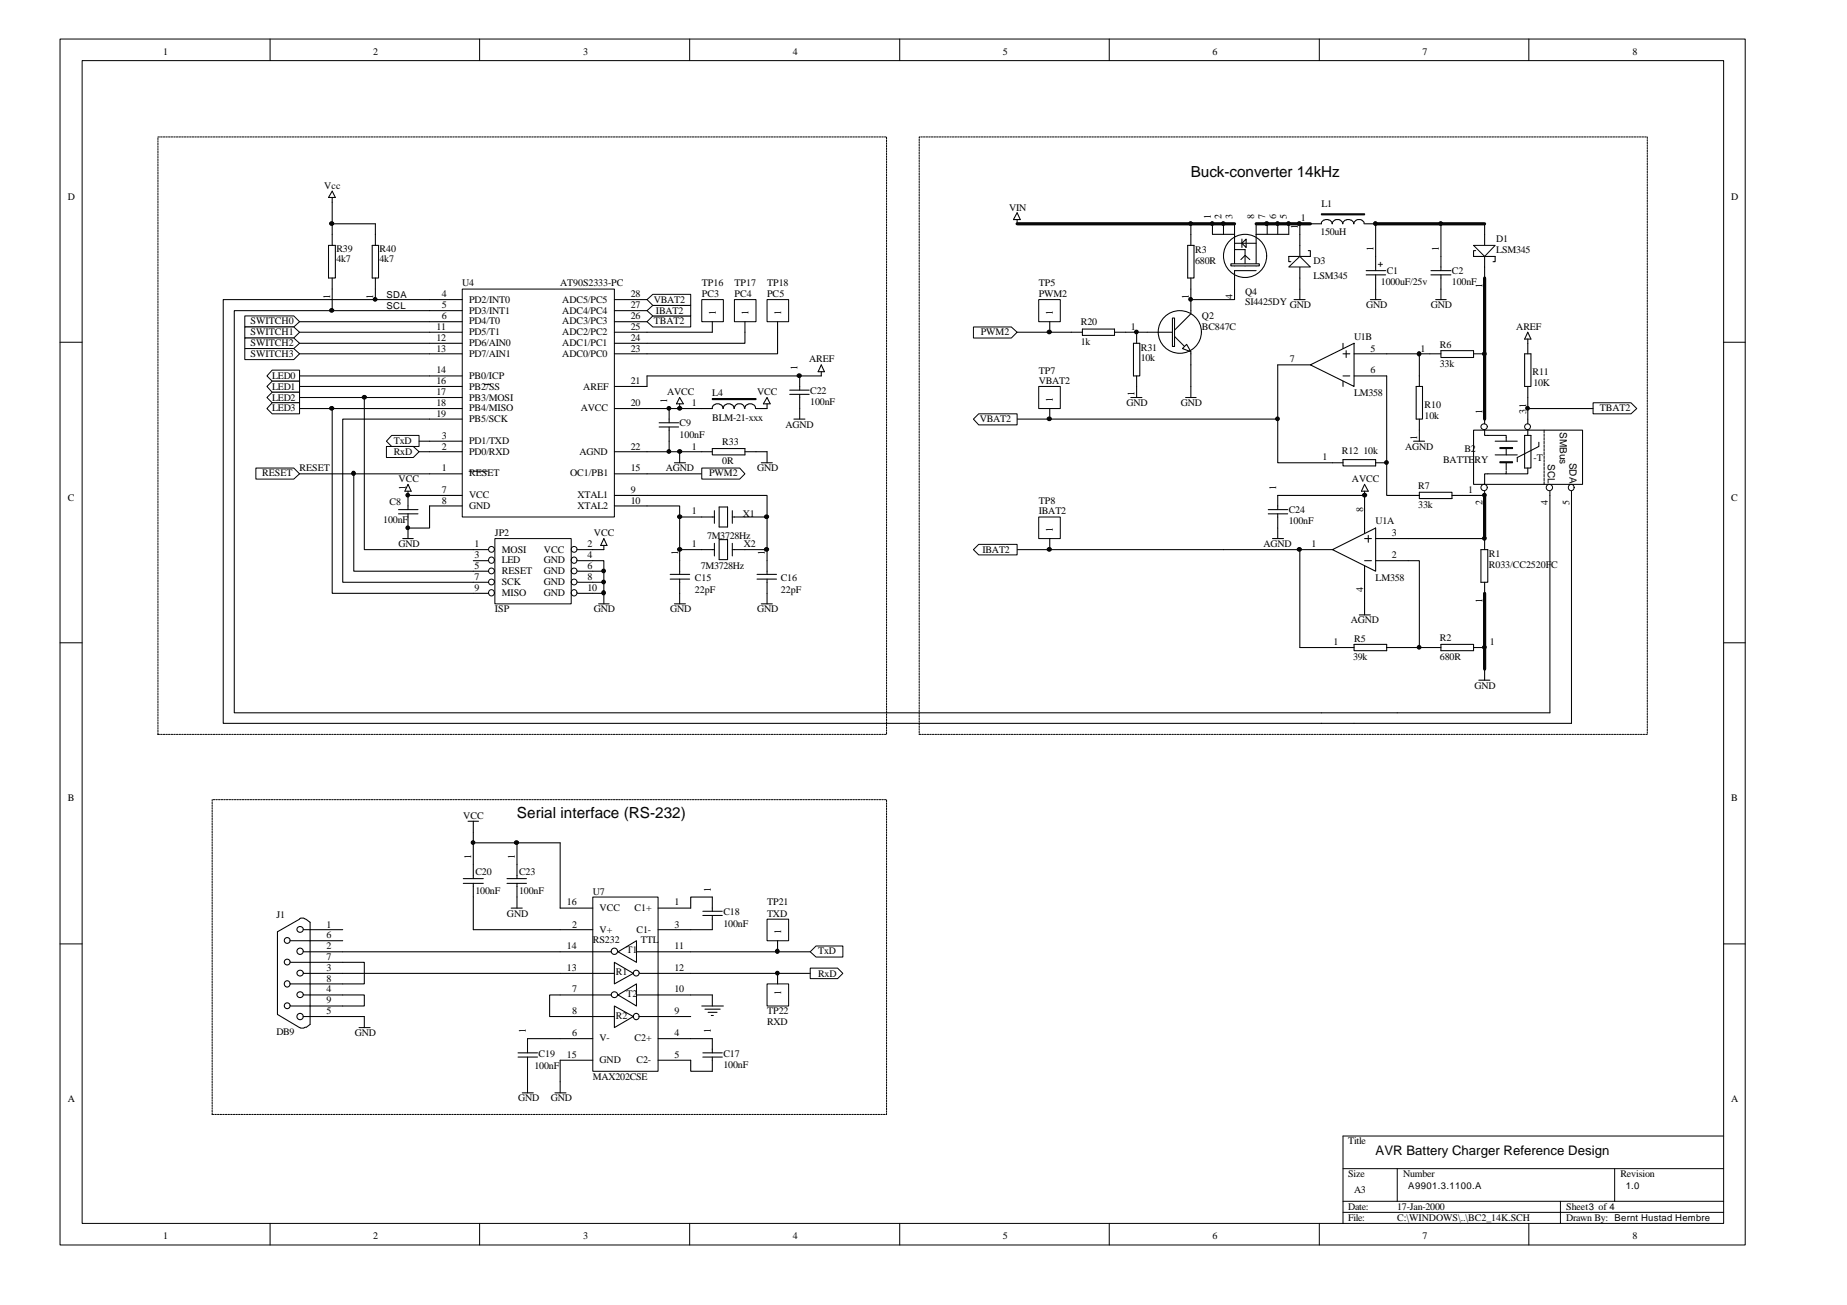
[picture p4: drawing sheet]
<svg xmlns="http://www.w3.org/2000/svg" width="297mm" height="210mm" viewBox="0 0 297 210" stroke-linecap="round" stroke-linejoin="round" font-family="sans-serif">
<g fill="none" stroke="#000" stroke-width=".16">
<path d="M9.7 6.3h271v194h-271zM13.2 9.8h264v187h-264zM43.4 6.3v3.5M77.1 6.3v3.5M110.9 6.3v3.5M144.7 6.3v3.5M178.4 6.3v3.5M212.2 6.3v3.5M245.9 6.3v3.5M9.7 55h3.5M277.2 55h3.5M9.7 103.4h3.5"/>
<path d="M277.2 103.4h3.5M9.7 151.8h3.5M277.2 151.8h3.5M43.4 196.8v3.5M77.1 196.8v3.5M110.9 196.8v3.5M144.7 196.8v3.5M178.4 196.8v3.5M212.2 196.8v3.5M216 188h61.2M216 193.2h61.2M216 195h61.2"/>
<path d="M224.7 188v5.2M245.9 196.8v3.5M251 193.2v3.6M259.7 188v5.2M277.2 182.7h-61.2v14.1"/>
</g>
<path d="M74.3 46.5h24.5v36.7h-24.5z" fill="#fff" stroke="#000" stroke-width=".16"/>
<g fill="none" stroke="#000" stroke-width=".17">
<path d="M69.1 48.2h5.2M69.1 50h5.2M69.1 56.9h5.2M69.1 53.4h5.2M69.1 55.2h5.2M69.1 51.7h5.2M98.8 48.2h5.3M98.8 50h5.3M98.8 56.9h5.3M98.8 53.4h5.3M98.8 55.2h5.3M98.8 51.7h5.3"/>
<path d="M69.1 76.2h5.2M69.1 60.5h5.2M69.1 72.7h5.2M69.1 71h5.2M69.1 62.2h5.2M69.1 65.7h5.2M69.1 67.4h5.2M69.1 63.9h5.2M69.1 79.7h5.2M75.4 75.8h.5M76.1 75.8h1.6M77.9 75.8h.5"/>
<path d="M77.9 61.8h1M98.8 76.2h5.3M98.8 72.7h5.3M98.8 62.2h5.3M98.8 65.7h5.3M98.8 79.7h5.3M69.1 81.4h5.2M98.8 81.4h5.3"/>
</g>
<path d="M79.6 86.6h12.3v10.5h-12.3z" fill="#fff" stroke="#000" stroke-width=".16"/>
<g fill="none" stroke="#000" stroke-width=".16">
<path d="M79.5 88.3a.47 .47 0 0 0-.7-.4 .47 .47 0 0 0 0 .8 .47 .47 0 0 0 .7-.3M79.5 91.8a.47 .47 0 0 0-.7-.4 .47 .47 0 0 0 0 .8 .47 .47 0 0 0 .7-.4M79.5 93.6a.47 .47 0 0 0-.7-.4 .47 .47 0 0 0 0 .8 .47 .47 0 0 0 .7-.4M92.8 88.3a.47 .47 0 0 0-.7-.4 .47 .47 0 0 0 0 .8 .47 .47 0 0 0 .7-.3M92.8 91.8a.47 .47 0 0 0-.7-.4 .47 .47 0 0 0 0 .8 .47 .47 0 0 0 .7-.4M92.8 93.6a.47 .47 0 0 0-.7-.4 .47 .47 0 0 0 0 .8 .47 .47 0 0 0 .7-.4"/>
<circle cx="79" cy="95.3" r=".49"/>
<circle cx="79" cy="90.1" r=".49"/>
<circle cx="92.3" cy="90.1" r=".49"/>
<circle cx="92.3" cy="95.3" r=".49"/>
</g>
<g fill="none" stroke="#000" stroke-width=".17">
<path d="M48.2 56.9h20.9M48.2 55.2h20.9M48.2 53.4h20.9M48.2 51.7h20.9M48.2 76.2h8.7M48.2 60.5h20.9M48.2 62.2h20.9M48.2 63.9h10.4M48.2 65.7h5.2M65.6 77.9l.5 1.1h-1zM65.6 79v3M65.6 79.7h3.5"/>
<path d="M69.1 63.9h-10.5v24.5h20M69.1 76.2h-12.2v15.7h21.7M69.1 67.4h-14v26.3h23.5M69.1 65.7h-15.7v29.7h25.2M104.1 79.7h19.3v3.5M104.1 76.2h8.8M104.1 65.7h10.5M106 68.7h3.1M106 68h3.1M107.6 68.7v4h7M107.6 65.7v2.3M108.5 74.4h1.7"/>
<path d="M109.3 65v.7M109.3 72.7v1.7M109.3 63.9l.6 1.1h-1.1zM114.6 72.2h5.2v1h-5.2zM119.8 72.7h1.8M122.4 74.4h1.8M123.4 65v.7h-1.8M123.4 72.7v1.7M123.4 63.9l.5 1.1h-1.1zM127 63.4h3.1M127 62.8h3.1M127.7 67.4h1.8"/>
<path d="M128.6 60.5v2.3M128.6 63.4v4M64.1 82.6h3.1M64.1 82h3.1M64.8 86.6h1.7M65.6 82.6v4M69.1 81.4v3.5h-3.5M76.1 90.2h2.5M92.9 90.2h4.2v5.2M92.9 91.9h4.2M92.9 93.7h4.2M92.9 95.4h4.2"/>
<path d="M96.3 97.1h1.7M97.1 87.7v.7h-4.2M97.1 86.6l.5 1.1h-1zM97.1 95.4v1.7M104.1 81.4h5.2v1.8M107.8 93.1h3.1M107.8 92.4h3.1M108.5 97.1h1.7M109.3 88.4h5.6M109.3 83.2v9.2M109.3 93.1v4M109.3 83.2h5.6"/>
<path d="M114.9 82.1v2.1M114.9 87.4v2M115.7 81.5h1.3v3.3h-1.3zM115.7 86.8h1.3v3.2h-1.3zM117.8 88.4h5.6M117.8 83.2h5.6M117.8 82.1v2.1M117.8 87.4v2M121.8 93.1h3.1M121.8 92.4h3.1M122.4 97.1h1.8M123.4 83.2v9.2"/>
<path d="M123.4 93.1v4"/>
</g>
<path d="M114.6 64.1h7v.2h-7z" fill="#fff" stroke="#000" stroke-width=".17"/>
<path d="M132.1 59.8v.7h-28M132.1 58.7l.5 1.1h-1zM114.6 65.7a.75 .75 0 0 1 .5-.7h.6a.75 .75 0 0 1 .5 .7M116.3 65.7a.75 .75 0 0 1 .6-.7h.5a.75 .75 0 0 1 .6 .7M118.1 65.7l.1-.4a1.08 1.08 0 0 1 1-.3l.4 .3 .1 .4M119.8 65.7a.75 .75 0 0 1 .6-.7h.5a.75 .75 0 0 1 .6 .7" fill="none" stroke="#000" stroke-width=".17"/>
<g fill="#fff" stroke="#000" stroke-width=".16">
<path d="M63 70h4.4v1.8h-4.4l-.9-.8z" fill-rule="evenodd"/>
<path d="M62.1 71.8h4.4l.9 .9-.9 .9h-4.4z" fill-rule="evenodd"/>
</g>
<path d="M67.4 71h1.7M67.4 72.7h1.7M104.1 72.7h3.5M104.1 60.5v1.7M121.6 72.7h1.8" fill="none" stroke="#000" stroke-width=".17"/>
<g fill="#fff" stroke="#000" stroke-width=".16">
<path d="M104.1 51.7l.9-.9h6.1v1.8h-6.1z" fill-rule="evenodd"/>
<path d="M104.1 50l.9-.9h6.1v1.7h-6.1z" fill-rule="evenodd"/>
<path d="M104.1 48.2l.9-.9h6.1v1.8h-6.1z" fill-rule="evenodd"/>
<path d="M112.9 75.3h6.1l.8 .9-.8 .9h-6.1z" fill-rule="evenodd"/>
</g>
<g fill="none" stroke="#000" stroke-width=".17">
<path d="M75.3 132.1h1.7M76.1 132.1v1.8M46.7 151.2a.47 .47 0 0 0-.8-.4 .47 .47 0 0 0 0 .9 .47 .47 0 0 0 .8-.4M46.7 154.7a.47 .47 0 0 0-.8-.4 .47 .47 0 0 0 0 .8 .47 .47 0 0 0 .8-.4M46.7 154.8h11.9v3.5h-11.9M46.7 151.3h8.4M48.2 147.8l.7-.1 .2 .1M48.2 147.8l-3.6 2.1v13.3l3.7 2.2h.6l.2-.2M48.8 149.5a.48 .48 0 0 0-.5-.5 .48 .48 0 0 0-.5 .5 .48 .48 0 0 0 .5 .5l.2-.1 .3-.4M48.8 156.5a.48 .48 0 0 0-.5-.5 .48 .48 0 0 0-.5 .5 .48 .48 0 0 0 .5 .5l.2-.1 .3-.4M48.8 159.9a.48 .48 0 0 0-.5-.4 .48 .48 0 0 0-.5 .5 .48 .48 0 0 0 .5 .5l.2-.1 .3-.4M48.9 149.5h6.2"/>
<path d="M48.9 153.1h6.2M48.9 156.6h6.2M49.2 147.8l.7 .6v16.4l-.7 .5M46.7 161.7a.47 .47 0 0 0-.8-.4 .47 .47 0 0 0 0 .8 .47 .47 0 0 0 .8-.3M48.9 160h9.7v1.8h-11.9M48.9 163.5h9.7v1.8M57.7 165.3h1.8M84 175.8h1.8M84.8 174v1.8"/>
<circle cx="46.2" cy="158.3" r=".49"/>
<circle cx="48.3" cy="153" r=".51"/>
<circle cx="48.3" cy="163.5" r=".51"/>
</g>
<path d="M95.3 144.3h10.5v28h-10.5z" fill="#fff" stroke="#000" stroke-width=".16"/>
<g fill="none" stroke="#000" stroke-width=".17">
<path d="M76.1 133.9v1.7M83.1 135.6h-7v5.7M55.1 153.1h43.2M55.1 156.6h43.7M74.5 142.1h3.2M74.5 141.3h3.2M76.1 142.1v7.4h19.2M81.5 142.1h3.2M81.5 141.3h3.2M82.2 146.1h1.8M83.1 141.3v-5.7h7v10.5h5.2M83.1 142.1v4"/>
<path d="M98.8 154.8l3.1 1.8-3.1 1.7zM99.3 159.9a.48 .48 0 0 0-.5-.4 .48 .48 0 0 0-.4 .5 .48 .48 0 0 0 .4 .5l.3-.1 .2-.4M99.4 153.1l3-1.8v3.5zM102.4 153.1h8.7M102.8 156.5a.47 .47 0 0 0-.7-.4 .47 .47 0 0 0 0 .8 .47 .47 0 0 0 .7-.4M102.9 156.6h8.2M105.8 146.1h5.3v-1.8h3.5v2.3M113 147.2h3.2M113 146.6h3.2M114.6 147.2v2.3h-8.8M83.3 170h3.1M83.3 169.3h3.1"/>
<path d="M84.8 170v4M89.2 175.8h1.8M95.3 167.1h-10.5v2.2M95.3 170.5h-5.2v5.3M98.3 160h-9.9v3.5h10.4M98.8 161.8l3.1 1.7-3.1 1.8zM99.4 160l3-1.7v3.5zM102.4 160h12.2v1.8M102.9 163.5h8.2M105.8 167.1h8.8v2.2M112.9 161.8h3.4M113 170h3.2"/>
<path d="M113 169.3h3.2M113.4 162.3h2.4M113.9 162.8h1.4M114.4 163.3h.3M114.6 170v2.3h-3.5v-1.8h-5.3"/>
<circle cx="98.8" cy="153" r=".51"/>
<circle cx="102.3" cy="163.5" r=".49"/>
</g>
<g fill="#fff" stroke="#000" stroke-width=".16">
<path d="M130.3 153.1l.9-.9h4.4v1.7h-4.4z" fill-rule="evenodd"/>
<path d="M130.3 155.7h4.4l.9 .9-.9 .8h-4.4z" fill-rule="evenodd"/>
</g>
<path d="M34.1 128.6h108.5v50.7h-108.5z" fill="none" stroke="#000" stroke-width=".16" stroke-dasharray=".3 .2"/>
<g fill="none" stroke="#000" stroke-width=".17">
<path d="M238.8 67.4v.8M238.8 79v.7M240.5 73.2h3.5M240.5 71h3.5M196.8 88.4h12.4M209 88.4v15.8h8.8M226.5 90.2h1.8v14M226.5 86.6h12.3v1.8M238.2 88.4h1.1v5.3h-1.1zM238.8 93.7v1.7M217.8 103.6h5.2v1.1h-5.2zM223 104.2h8.7"/>
<path d="M231.7 103.6h5.3v1.1h-5.3zM237 104.2h1.8M237.8 109.4h1.8M238.8 107.6v1.8"/>
</g>
<path d="M238.8 95.4v12.2" fill="none" stroke="#000" stroke-width=".51"/>
<g fill="none" stroke="#000" stroke-width=".16">
<path d="M239.2 68.6a.48 .48 0 0 0-.5-.5 .48 .48 0 0 0-.5 .5 .48 .48 0 0 0 .5 .5l.2-.1 .3-.4"/>
<circle cx="238.7" cy="78.4" r=".51"/>
</g>
<g fill="#fff" stroke="#000" stroke-width=".17">
<path d="M241.2 72h2v.2h-2z"/>
<path d="M241.2 74.3h2v.1h-2z"/>
</g>
<g fill="none" stroke="#000" stroke-width=".17">
<path d="M238.8 36v3.5M223 56.9h8.7M228.3 56.9v5.3M231.7 56.4h5.3v1.1h-5.3zM237 56.9h1.8M237.3 40.3h-.3v.9h3.5v.9h-.4M238.8 41.2v3.5M245.2 56.9h1v5.3h-1zM245.7 55.2v1.7M214.3 74.4h1.7M216 73.9h5.2v1h-5.2zM221.2 74.4h1.8"/>
<path d="M223 60.5v19.2h5.3M227.3 71h1.8M227.8 62.2h1v5.2h-1zM228.3 79.2h5.2v1h-5.2zM228.3 67.4v3.6M233.5 79.7h1.7M237 69.2h17.5v8.7h-17.5zM238.8 69.2v.8h3.4v1M242.2 75.8v.4h-3.4v1.7M242.2 72v1.2M242.2 74.4v1.2M245.2 70h1v5.3h-1z"/>
<path d="M245.7 75.3v.9h-3.5M245.7 62.2v1.7M245.7 67.4v.8M245.7 69.2v.8M247.5 71.1v.7l-3.5 1.8v.7M249.3 79v.7M252.7 79v.7"/>
</g>
<g fill="none" stroke="#000" stroke-width=".16">
<path d="M246.1 68.6a.47 .47 0 0 0-.7-.4 .47 .47 0 0 0 0 .8 .47 .47 0 0 0 .7-.4"/>
<circle cx="249.2" cy="78.4" r=".51"/>
<circle cx="252.7" cy="78.4" r=".49"/>
</g>
<path d="M248.3 77.9v-8.7" fill="none" stroke="#000" stroke-width=".16" stroke-dasharray=".4 .2"/>
<path d="M237 39.5h3.5l-1.7 1.7z" fill-rule="evenodd" fill="#fff" stroke="#000" stroke-width=".16"/>
<path d="M238.8 44.7v22.7M238.8 79.7v6.9" fill="none" stroke="#000" stroke-width=".51"/>
<path d="M191 39.5h1v5.2h-1zM191.5 37.7v1.8M210.7 36h1.8M219.5 36h1.7M191.5 44.7v1.8M205.5 58.7v15.7h8.8M208.1 48.2h1.8M209 46.5v1.7" fill="none" stroke="#000" stroke-width=".17"/>
<path d="M212.5 34.4h7v.2h-7z" fill="#fff" stroke="#000" stroke-width=".17"/>
<g fill="none" stroke="#000" stroke-width=".17">
<path d="M209 37.7v3.5M212.5 36v-.3a1.01 1.01 0 0 1 1.7 0v.3M214.3 36v-.3a.99 .99 0 0 1 1.2-.3l.4 .3v.3M216 36v-.3a1.01 1.01 0 0 1 1.7 0v.3M217.8 36v-.3a.99 .99 0 0 1 1.1-.3l.5 .3v.3M231.7 36v7.5M209 42.9v3.6M210.4 40.3h.3v.9h-3.4v.9h.3M219.7 44.2h3.1M219.7 43.5h3.1M220.4 48.2h1.7M221.2 41.2v2.3"/>
<path d="M221.2 44.2v4M230.1 44.2h3.2M230.1 43.5h3.2M230.9 48.2h1.7M231.7 44.2v4"/>
</g>
<path d="M207.3 42.9l1.7-1.7 1.7 1.7z" fill-rule="evenodd" fill="#fff" stroke="#000" stroke-width=".16"/>
<path d="M163.6 36h34.9M221.2 36h17.6" fill="none" stroke="#000" stroke-width=".51"/>
<g fill="none" stroke="#000" stroke-width=".17">
<path d="M191.5 36v1.7M209 36v1.7M221.2 36v5.2M163.6 53.4h10.5M174.1 52.9h5.1v1h-5.1zM179.2 53.4h9.7M188.9 54.1l1.6 1.6M191.5 46.5v1.7h7v-1.7M191.5 48.2v2.3l-2.6 2.6M191.5 56.6v7.3M163.6 67.4h41.9M190.7 63.9h1.7"/>
<path d="M219.5 79v.7M219.5 77.9l.5 1.1h-1.1zM235.2 79.7h3.6M245.7 63.9v3.5M163.6 88.4h33.2M218.6 98.9h1.8M219.5 97.1v1.8"/>
</g>
<path d="M188.6 51.2h.3v4.5h-.3z" fill="#fff" stroke="#000" stroke-width=".17"/>
<path d="M190.2 56.1l.6-.7 .7 1.2z" fill-rule="evenodd" fill="#fff" stroke="#000" stroke-width=".17"/>
<path d="M193.2 53.4a3.5 3.5 0 0 0-5-3.1 3.5 3.5 0 0 0-.6 5.8 3.5 3.5 0 0 0 5.5-2l.1-.7" fill="none" stroke="#000" stroke-width=".17"/>
<path d="M167 48.2h3.5v3.5h-3.5z" fill="#fff" stroke="#000" stroke-width=".16"/>
<path d="M168.8 51.7v1.7" fill="none" stroke="#000" stroke-width=".17"/>
<path d="M167 62.2h3.5v3.5h-3.5z" fill="#fff" stroke="#000" stroke-width=".16"/>
<path d="M168.8 65.7v1.7" fill="none" stroke="#000" stroke-width=".17"/>
<path d="M167 83.2h3.5v3.4h-3.5z" fill="#fff" stroke="#000" stroke-width=".16"/>
<g fill="none" stroke="#000" stroke-width=".17">
<path d="M195 36v1.7M198.5 37.7v5.1M202 37.7v5.1M207.3 36v1.7M182.3 55.2h1v5.3h-1zM182.8 53.4v1.8M200.2 40.1v2.7M202 43.5h-3.5v3M205.5 58.7h5.2M210.7 58.7l7.1-3.5v7zM216 56.9h1.1M216 55.2v.9"/>
<path d="M216.5 56.4v1.1M217.8 56.9h5.2M181.9 63.9h1.7M182.8 60.5v3.4M216 60.5h1.1M216 61.3v.9M217.8 60.5h5.2M168.8 86.6v1.8M204 82.6h3.1M204 82h3.1M204.6 86.6h1.8M205.5 82v-2.3h14v6.1"/>
<path d="M205.5 82.6v4M209 88.4h5.3M214.3 88.4l6.9-3.5v7zM219.5 86.6h1.1M219.5 90.2h1.1M219.5 91v6.1M220 86.1v1.1M221.2 86.6h5.3M221.2 90.2h5.3"/>
</g>
<path d="M198 42.4h4.5v.4h-4.5z" fill="#fff" stroke="#000" stroke-width=".17"/>
<g fill="none" stroke="#000" stroke-width=".17">
<path d="M163.6 34.2l.5 1.1h-1.1zM163.6 35.3v.7M196.8 36v1.7M198.5 39.1h3.5M198.5 36v1.7h-3.5M199.7 39.1l.7-.6v1.3zM199.7 38.5v1.3M202 36v1.7h5.3M203.8 36v1.7M205.5 36v1.7M198.5 40.1h1.7M199.6 41.8l.6-.7 .8 .7"/>
<path d="M245.7 53.4l.5 1.1h-1zM245.7 54.5v.7"/>
<circle cx="200.2" cy="41.2" r="3.5"/>
</g>
<path d="M256.2 64.8h6.1l.9 .9-.9 .9h-6.1z" fill-rule="evenodd" fill="#fff" stroke="#000" stroke-width=".16"/>
<path d="M245.7 65.7h10.5" fill="none" stroke="#000" stroke-width=".17"/>
<g fill="#fff" stroke="#000" stroke-width=".16">
<path d="M156.5 67.4l.9-.8h6.2v1.7h-6.2z" fill-rule="evenodd"/>
<path d="M157.4 87.6h6.2v1.7h-6.2l-.9-.9z" fill-rule="evenodd"/>
<path d="M156.5 52.6h6.1l1 .8-1 1h-6.1z" fill-rule="evenodd"/>
</g>
<path d="M202 36h8.7" fill="none" stroke="#000" stroke-width=".51"/>
<path d="M25.4 22h117.2v96.1h-117.2zM147.8 22h117.1v96.1h-117.1z" fill="none" stroke="#000" stroke-width=".16" stroke-dasharray=".3 .2"/>
<g fill="#000" stroke="#000" stroke-width=".16">
<circle cx="191.5" cy="36" r=".3"/>
<circle cx="194.9" cy="36" r=".3"/>
<circle cx="196.7" cy="36" r=".3"/>
<circle cx="203.7" cy="36" r=".32"/>
<circle cx="205.4" cy="36" r=".3"/>
<circle cx="207.2" cy="36" r=".3"/>
<circle cx="209" cy="36" r=".32"/>
<circle cx="221.2" cy="36" r=".3"/>
<circle cx="231.7" cy="36" r=".3"/>
<circle cx="182.8" cy="53.4" r=".3"/>
<circle cx="191.5" cy="48.1" r=".3"/>
<circle cx="228.2" cy="56.9" r=".32"/>
<circle cx="238.7" cy="56.9" r=".32"/>
<circle cx="53.4" cy="65.7" r=".32"/>
<circle cx="56.8" cy="76.1" r=".32"/>
<circle cx="58.6" cy="63.9" r=".32"/>
<circle cx="65.6" cy="79.6" r=".3"/>
<circle cx="107.6" cy="65.7" r=".3"/>
<circle cx="107.6" cy="72.6" r=".3"/>
<circle cx="109.3" cy="65.7" r=".32"/>
<circle cx="109.3" cy="72.6" r=".32"/>
<circle cx="128.5" cy="60.4" r=".32"/>
<circle cx="205.4" cy="67.4" r=".3"/>
<circle cx="245.7" cy="65.7" r=".3"/>
<circle cx="65.6" cy="84.9" r=".3"/>
<circle cx="97" cy="95.3" r=".32"/>
<circle cx="97.1" cy="93.6" r=".3"/>
<circle cx="97.1" cy="91.8" r=".3"/>
<circle cx="109.3" cy="83.1" r=".32"/>
<circle cx="109.3" cy="88.4" r=".32"/>
<circle cx="123.3" cy="83.1" r=".32"/>
<circle cx="123.3" cy="88.4" r=".32"/>
<circle cx="228.2" cy="104.1" r=".3"/>
<circle cx="238.7" cy="104.1" r=".3"/>
</g>
<g fill="#fff" stroke="#000" stroke-width=".16">
<path d="M39.4 50.8h7.8l1 .9-1 .9h-7.8z" fill-rule="evenodd"/>
<path d="M39.4 52.6h7.8l1 .8-1 1h-7.8z" fill-rule="evenodd"/>
<path d="M39.4 54.4h7.8l1 .8-1 .9h-7.8z" fill-rule="evenodd"/>
<path d="M39.4 56.1h7.8l1 .8-1 .9h-7.8z" fill-rule="evenodd"/>
<path d="M43.8 59.5h4.4v1.8h-4.4l-.9-.8z" fill-rule="evenodd"/>
<path d="M43.8 61.3h4.4v1.8h-4.4l-.9-.9z" fill-rule="evenodd"/>
<path d="M42.9 63.9l.9-.8h4.4v1.7h-4.4z" fill-rule="evenodd"/>
<path d="M43.8 64.8h4.4v1.8h-4.4l-.9-.9z" fill-rule="evenodd"/>
<path d="M41.1 75.3h6.1l1 .9-1 .9h-6.1z" fill-rule="evenodd"/>
</g>
<g fill="#000" stroke="#000" stroke-width=".16">
<circle cx="53.4" cy="36" r=".32"/>
<circle cx="53.4" cy="49.9" r=".32"/>
<circle cx="60.3" cy="48.1" r=".3"/>
<circle cx="168.8" cy="53.4" r=".32"/>
<circle cx="168.8" cy="67.4" r=".32"/>
<circle cx="219.5" cy="79.6" r=".32"/>
<circle cx="223" cy="74.4" r=".3"/>
<circle cx="238.7" cy="79.6" r=".3"/>
<circle cx="168.8" cy="88.4" r=".32"/>
<circle cx="209" cy="88.4" r=".32"/>
<circle cx="238.7" cy="86.6" r=".3"/>
<circle cx="76.1" cy="135.5" r=".3"/>
<circle cx="83.1" cy="135.5" r=".32"/>
</g>
<path d="M52.8 39.5h1.1v5.2h-1.1zM53.4 31.8v4.2h7v3.5M53.4 36v3.5M53.4 30.7l.5 1.1h-1.1zM59.9 39.5h1v5.2h-1zM53.4 44.7v5.3M60.4 44.7v3.5M69.1 50h-31.4v64.7h211.6v-35M69.1 48.2h-33.2v68.1h216.8v-36.6" fill="none" stroke="#000" stroke-width=".17"/>
<path d="M112.9 48.2h3.4v3.5h-3.4z" fill="#fff" stroke="#000" stroke-width=".16"/>
<path d="M114.6 51.7v1.7" fill="none" stroke="#000" stroke-width=".17"/>
<path d="M118.1 48.2h3.5v3.5h-3.5z" fill="#fff" stroke="#000" stroke-width=".16"/>
<path d="M119.8 51.7v1.7" fill="none" stroke="#000" stroke-width=".17"/>
<path d="M123.4 48.2h3.4v3.5h-3.4z" fill="#fff" stroke="#000" stroke-width=".16"/>
<path d="M104.1 53.4h10.5M119.8 53.4v1.8h-15.7M125.1 51.7v5.2h-21M111.1 153.1h19.2M111.1 156.6h19.2" fill="none" stroke="#000" stroke-width=".17"/>
<path d="M123.4 147.8h3.4v3.5h-3.4z" fill="#fff" stroke="#000" stroke-width=".16"/>
<path d="M125.1 151.3v1.8" fill="none" stroke="#000" stroke-width=".17"/>
<path d="M123.4 158.3h3.4v3.5h-3.4z" fill="#fff" stroke="#000" stroke-width=".16"/>
<path d="M125.1 156.6v1.7" fill="none" stroke="#000" stroke-width=".17"/>
<g fill="#000" stroke="#000" stroke-width=".16">
<circle cx="125" cy="153" r=".32"/>
<circle cx="125" cy="156.5" r=".3"/>
</g>
<g font-size="2.5">
<text x="191.5" y="28.5">Buck-converter 14kHz</text>
<text x="83.1" y="131.6">Serial interface (RS-232)</text>
</g>
<text font-size="2.1" x="221.2" y="185.8">AVR Battery Charger Reference Design</text>
<g font-size="1.6">
<text x="26.2" y="8.8">1</text>
<text x="60" y="8.8">2</text>
<text x="93.8" y="8.8">3</text>
<text x="127.5" y="8.8">4</text>
<text x="161.3" y="8.8">5</text>
<text x="195" y="8.8">6</text>
<text x="228.8" y="8.8">7</text>
<text x="262.6" y="8.8">8</text>
<text x="10.9" y="32.1">D</text>
<text x="52.2" y="30.3">Vcc</text>
<text x="162.3" y="33.9">VIN</text>
<text x="194.7" y="35.2" transform="rotate(-90 194.7 35.2)">1</text>
<text x="196.4" y="35.2" transform="rotate(-90 196.4 35.2)">2</text>
<text x="198.2" y="35.2" transform="rotate(-90 198.2 35.2)">3</text>
<text x="201.7" y="35.2" transform="rotate(-90 201.7 35.2)">8</text>
<text x="203.5" y="35.2" transform="rotate(-90 203.5 35.2)">7</text>
<text x="205.2" y="35.2" transform="rotate(-90 205.2 35.2)">6</text>
<text x="206.9" y="35.2" transform="rotate(-90 206.9 35.2)">5</text>
<text x="209.2" y="35.6">1</text>
<text x="212.5" y="33.3">L1</text>
<text x="278.4" y="32.1">D</text>
<text x="54.1" y="40.5">R39</text>
<text x="61" y="40.5">R40</text>
<text x="192.2" y="40.7">R3</text>
<text x="208.7" y="36.8" transform="rotate(-90 208.7 36.8)">1</text>
<text x="212.3" y="37.9">150uH</text>
<text x="220.9" y="40.3" transform="rotate(-90 220.9 40.3)">1</text>
<text x="231.4" y="40.3" transform="rotate(-90 231.4 40.3)">1</text>
<text x="240.6" y="38.9">D1</text>
<text x="240.6" y="40.7">LSM345</text>
<text x="54.1" y="42.1">4k7</text>
<text x="61" y="42.1">4k7</text>
<text x="71" y="47.9">4</text>
<text x="74.3" y="46.1">U4</text>
<text x="90.1" y="46.1">AT90S2333-PC</text>
<text x="101.4" y="47.9">28</text>
<text x="112.9" y="46.1">TP16</text>
<text x="112.9" y="47.9">PC3</text>
<text x="118.1" y="46.1">TP17</text>
<text x="118.1" y="47.9">PC4</text>
<text x="123.4" y="46.1">TP18</text>
<text x="123.4" y="47.9">PC5</text>
<text x="167" y="46.1">TP5</text>
<text x="167" y="47.9">PWM2</text>
<text x="192.2" y="42.4">680R</text>
<text x="200.2" y="47.5">Q4</text>
<text x="211.2" y="42.4">D3</text>
<text x="211.2" y="44.9">LSM345</text>
<text x="222.1" y="45.9">1000uF/25v</text>
<text x="223" y="44.1">C1</text>
<text x="233.5" y="44.1">C2</text>
<text x="233.5" y="45.9">100nF</text>
<text x="238.4" y="46.3" transform="rotate(-90 238.4 46.3)">1</text>
<text x="40.3" y="52.2">SWITCH0</text>
<text x="40.3" y="53.9">SWITCH1</text>
<text x="53.1" y="48" transform="rotate(-90 53.1 48)">1</text>
<text x="60" y="48" transform="rotate(-90 60 48)">1</text>
<text x="70.2" y="53.1">11</text>
<text x="71" y="49.5">5</text>
<text x="71" y="51.3">6</text>
<text x="75.4" y="48.7">PD2/INT0</text>
<text x="75.4" y="50.5">PD3/INT1</text>
<text x="75.4" y="53.9">PD5/T1</text>
<text x="75.4" y="52.2">PD4/T0</text>
<text x="90.4" y="53.9">ADC2/PC2</text>
<text x="90.4" y="52.2">ADC3/PC3</text>
<text x="90.4" y="50.5">ADC4/PC4</text>
<text x="90.4" y="48.7">ADC5/PC5</text>
<text x="101.4" y="53.1">25</text>
<text x="101.4" y="51.3">26</text>
<text x="101.4" y="49.5">27</text>
<text x="105.2" y="52.2">TBAT2</text>
<text x="105.2" y="48.7">VBAT2</text>
<text x="105.5" y="50.5">IBAT2</text>
<text x="115.1" y="50.6" transform="rotate(-90 115.1 50.6)">1</text>
<text x="120.4" y="50.6" transform="rotate(-90 120.4 50.6)">1</text>
<text x="125.6" y="50.6" transform="rotate(-90 125.6 50.6)">1</text>
<text x="157.7" y="53.9">PWM2</text>
<text x="169.3" y="50.6" transform="rotate(-90 169.3 50.6)">1</text>
<text x="173.8" y="52.3">R20</text>
<text x="181.9" y="53.1">1</text>
<text x="191.2" y="48" transform="rotate(-90 191.2 48)">1</text>
<text x="193.3" y="51.3">Q2</text>
<text x="193.3" y="53.1">BC847C</text>
<text x="198.2" y="48" transform="rotate(-90 198.2 48)">4</text>
<text x="200.2" y="49">SI4425DY</text>
<text x="207.4" y="49.5">GND</text>
<text x="219.7" y="49.5">GND</text>
<text x="230.1" y="49.5">GND</text>
<text x="243.8" y="53.1">AREF</text>
<text x="40.3" y="55.7">SWITCH2</text>
<text x="40.3" y="57.4">SWITCH3</text>
<text x="70.2" y="56.6">13</text>
<text x="70.2" y="54.8">12</text>
<text x="75.4" y="57.4">PD7/AIN1</text>
<text x="75.4" y="55.7">PD6/AIN0</text>
<text x="90.4" y="57.4">ADC0/PC0</text>
<text x="90.4" y="55.7">ADC1/PC1</text>
<text x="101.4" y="56.6">23</text>
<text x="101.4" y="54.8">24</text>
<text x="128.3" y="59.5" transform="rotate(-90 128.3 59.5)">1</text>
<text x="130.1" y="58.3">AREF</text>
<text x="173.8" y="55.5">1k</text>
<text x="183.5" y="56.4">R31</text>
<text x="183.5" y="58.1">10k</text>
<text x="207.4" y="58.3">7</text>
<text x="217.8" y="54.6">U1B</text>
<text x="220.4" y="56.6">5</text>
<text x="228.4" y="56.6">1</text>
<text x="231.6" y="55.9">R6</text>
<text x="231.6" y="59">33k</text>
<text x="43.8" y="60.9">LED0</text>
<text x="43.8" y="62.7">LED1</text>
<text x="43.8" y="64.4">LED2</text>
<text x="70.2" y="60">14</text>
<text x="70.2" y="61.8">16</text>
<text x="70.2" y="65.3">18</text>
<text x="70.2" y="63.5">17</text>
<text x="75.4" y="60.9">PB0/ICP</text>
<text x="75.4" y="62.7">PB2/SS</text>
<text x="75.4" y="64.4">PB3/MOSI</text>
<text x="93.8" y="62.7">AREF</text>
<text x="101.4" y="65.3">20</text>
<text x="101.4" y="61.8">21</text>
<text x="107.3" y="64.8" transform="rotate(-90 107.3 64.8)">1</text>
<text x="107.3" y="63.5">AVCC</text>
<text x="111.3" y="65.3">1</text>
<text x="114.6" y="63.7">L4</text>
<text x="121.8" y="63.5">VCC</text>
<text x="130.3" y="63.3">C22</text>
<text x="130.3" y="65.1">100nF</text>
<text x="167" y="60.2">TP7</text>
<text x="167" y="61.8">VBAT2</text>
<text x="169.3" y="64.6" transform="rotate(-90 169.3 64.6)">1</text>
<text x="181.2" y="65.3">GND</text>
<text x="182.5" y="63.8" transform="rotate(-90 182.5 63.8)">1</text>
<text x="189.9" y="65.3">GND</text>
<text x="217.8" y="63.7">LM358</text>
<text x="220.4" y="60">6</text>
<text x="229.1" y="65.6">R10</text>
<text x="246.5" y="60.4">R11</text>
<text x="246.6" y="62.2">10K</text>
<text x="43.8" y="66.1">LED3</text>
<text x="63.3" y="71.4">TxD</text>
<text x="70.2" y="67.1">19</text>
<text x="71" y="70.5">3</text>
<text x="75.4" y="71.4">PD1/TXD</text>
<text x="75.4" y="67.9">PB5/SCK</text>
<text x="75.4" y="66.1">PB4/MISO</text>
<text x="93.4" y="66.1">AVCC</text>
<text x="109.3" y="68.6">C9</text>
<text x="109.3" y="70.4">100nF</text>
<text x="114.6" y="67.7">BLM-21-xxx</text>
<text x="116.2" y="71.6">R33</text>
<text x="126.3" y="68.8">AGND</text>
<text x="157.6" y="67.9">VBAT2</text>
<text x="227.9" y="70.8" transform="rotate(-90 227.9 70.8)">1</text>
<text x="229.1" y="67.4">10k</text>
<text x="238.4" y="66.6" transform="rotate(-90 238.4 66.6)">1</text>
<text x="245.4" y="66.6" transform="rotate(-90 245.4 66.6)">31</text>
<text x="250.9" y="69.5" transform="rotate(90 250.9 69.5)">SMBus</text>
<text x="257.3" y="66.1">TBAT2</text>
<text x="42.2" y="76.6">RESET</text>
<text x="48.2" y="75.8">RESET</text>
<text x="63.3" y="73.2">RxD</text>
<text x="64.1" y="77.6">VCC</text>
<text x="71" y="75.8">1</text>
<text x="71" y="72.3">2</text>
<text x="75.4" y="76.6">RESET</text>
<text x="75.4" y="73.2">PD0/RXD</text>
<text x="91.7" y="76.6">OC1/PB1</text>
<text x="93.2" y="73.2">AGND</text>
<text x="101.4" y="72.3">22</text>
<text x="101.4" y="75.8">15</text>
<text x="107.1" y="75.8">AGND</text>
<text x="111.3" y="72.3">1</text>
<text x="114" y="76.6">PWM2</text>
<text x="116.2" y="74.7">0R</text>
<text x="121.8" y="75.8">GND</text>
<text x="212.7" y="74">1</text>
<text x="215.8" y="73">R12</text>
<text x="217.4" y="77.6">AVCC</text>
<text x="219.3" y="73">10k</text>
<text x="226" y="72.3">AGND</text>
<text x="232.1" y="74.5">BATTERY</text>
<text x="235.5" y="72.7">B2</text>
<text x="246.6" y="74.2">-T</text>
<text x="248.9" y="74.6" transform="rotate(90 248.9 74.6)">SCL</text>
<text x="252.4" y="74.4" transform="rotate(90 252.4 74.4)">SDA</text>
<text x="10.9" y="80.5">C</text>
<text x="62.7" y="81.2">C8</text>
<text x="65.3" y="78.8" transform="rotate(-90 65.3 78.8)">1</text>
<text x="71" y="79.3">7</text>
<text x="71" y="81">8</text>
<text x="75.4" y="80.1">VCC</text>
<text x="75.4" y="81.9">GND</text>
<text x="92.9" y="80.1">XTAL1</text>
<text x="92.9" y="81.9">XTAL2</text>
<text x="101.4" y="79.3">9</text>
<text x="101.4" y="81">10</text>
<text x="111.3" y="82.7">1</text>
<text x="119.5" y="83.2">X1</text>
<text x="167" y="81">TP8</text>
<text x="167" y="82.7">IBAT2</text>
<text x="205.2" y="78.8" transform="rotate(-90 205.2 78.8)">1</text>
<text x="207.3" y="82.6">C24</text>
<text x="219.2" y="82.3" transform="rotate(-90 219.2 82.3)">8</text>
<text x="228.1" y="78.6">R7</text>
<text x="228.1" y="81.7">33k</text>
<text x="236.1" y="79.3">1</text>
<text x="238.4" y="81.2" transform="rotate(-90 238.4 81.2)">2</text>
<text x="248.9" y="81.2" transform="rotate(-90 248.9 81.2)">4</text>
<text x="252.4" y="81.2" transform="rotate(-90 252.4 81.2)">5</text>
<text x="278.4" y="80.5">C</text>
<text x="61.6" y="84.2">100nF</text>
<text x="64.1" y="88">GND</text>
<text x="76.3" y="88">1</text>
<text x="76.3" y="89.8">3</text>
<text x="79.6" y="86.3">JP2</text>
<text x="80.7" y="88.9">MOSI</text>
<text x="87.5" y="88.9">VCC</text>
<text x="94.5" y="88">2</text>
<text x="94.5" y="89.8">4</text>
<text x="95.5" y="86.3">VCC</text>
<text x="109.1" y="89.3" transform="rotate(-90 109.1 89.3)">1</text>
<text x="111.3" y="88">1</text>
<text x="113.7" y="86.6">7M3728Hz</text>
<text x="119.6" y="88">X2</text>
<text x="123" y="89.3" transform="rotate(-90 123 89.3)">1</text>
<text x="158" y="88.9">IBAT2</text>
<text x="169.3" y="85.6" transform="rotate(-90 169.3 85.6)">1</text>
<text x="203.2" y="88">AGND</text>
<text x="207.3" y="84.3">100nF</text>
<text x="210.9" y="88">1</text>
<text x="221.2" y="84.3">U1A</text>
<text x="223.9" y="86.3">3</text>
<text x="223.9" y="89.8">2</text>
<text x="239.4" y="89.6">R1</text>
<text x="76.3" y="91.5">5</text>
<text x="76.3" y="93.2">7</text>
<text x="76.3" y="95">9</text>
<text x="80.7" y="90.6">LED</text>
<text x="80.7" y="92.4">RESET</text>
<text x="80.7" y="94.2">SCK</text>
<text x="80.7" y="95.9">MISO</text>
<text x="87.5" y="90.6">GND</text>
<text x="87.5" y="92.4">GND</text>
<text x="87.5" y="94.2">GND</text>
<text x="87.5" y="95.9">GND</text>
<text x="94.5" y="91.5">6</text>
<text x="94.5" y="93.2">8</text>
<text x="94.5" y="95">10</text>
<text x="111.8" y="93.4">C15</text>
<text x="111.8" y="95.3">22pF</text>
<text x="112.7" y="91.5">7M3728Hz</text>
<text x="125.6" y="93.4">C16</text>
<text x="125.6" y="95.3">22pF</text>
<text x="219.2" y="95.2" transform="rotate(-90 219.2 95.2)">4</text>
<text x="221.2" y="93.4">LM358</text>
<text x="239.4" y="91.4">R033/CC2520FC</text>
<text x="79.6" y="98.5">ISP</text>
<text x="95.5" y="98.5">GND</text>
<text x="107.8" y="98.5">GND</text>
<text x="121.8" y="98.5">GND</text>
<text x="217.3" y="100.3">AGND</text>
<text x="238.4" y="97" transform="rotate(-90 238.4 97)">1</text>
<text x="214.5" y="103.7">1</text>
<text x="217.6" y="106.2">39k</text>
<text x="217.8" y="103.2">R5</text>
<text x="231.6" y="103.1">R2</text>
<text x="231.6" y="106.2">680R</text>
<text x="239.6" y="103.7">1</text>
<text x="237.2" y="110.8">GND</text>
<text x="10.9" y="128.9">B</text>
<text x="74.5" y="131.7">VCC</text>
<text x="278.4" y="128.9">B</text>
<text x="75.8" y="138.2" transform="rotate(-90 75.8 138.2)">1</text>
<text x="76.5" y="140.8">C20</text>
<text x="76.5" y="143.8">100nF</text>
<text x="82.8" y="138.2" transform="rotate(-90 82.8 138.2)">1</text>
<text x="83.5" y="140.8">C23</text>
<text x="83.5" y="143.8">100nF</text>
<text x="95.3" y="143.9">U7</text>
<text x="114.3" y="143.4" transform="rotate(-90 114.3 143.4)">1</text>
<text x="44.4" y="147.6">J1</text>
<text x="52.5" y="149.2">1</text>
<text x="81.5" y="147.4">GND</text>
<text x="91.2" y="145.6">16</text>
<text x="92" y="149.2">2</text>
<text x="96.4" y="146.6">VCC</text>
<text x="102" y="146.6">C1+</text>
<text x="108.5" y="149.2">3</text>
<text x="108.5" y="145.6">1</text>
<text x="116.3" y="147.2">C18</text>
<text x="116.3" y="149">100nF</text>
<text x="123.4" y="145.6">TP21</text>
<text x="123.4" y="147.4">TXD</text>
<text x="52.5" y="150.9">6</text>
<text x="52.5" y="152.7">2</text>
<text x="52.5" y="154.4">7</text>
<text x="91.2" y="152.7">14</text>
<text x="95.3" y="151.7">RS232</text>
<text x="96.4" y="150">V+</text>
<text x="100.8" y="153.3">T1</text>
<text x="102.4" y="150">C1-</text>
<text x="103" y="151.7">TTL</text>
<text x="108.5" y="152.7">11</text>
<text x="125.6" y="150.3" transform="rotate(-90 125.6 150.3)">1</text>
<text x="131.6" y="153.5">TxD</text>
<text x="52.5" y="156.1">3</text>
<text x="52.5" y="157.9">8</text>
<text x="52.5" y="159.6">4</text>
<text x="52.5" y="161.4">9</text>
<text x="91.2" y="156.1">13</text>
<text x="92" y="159.6">7</text>
<text x="99.1" y="156.8">R1</text>
<text x="100.8" y="160.4">T2</text>
<text x="108.5" y="159.6">10</text>
<text x="108.5" y="156.1">12</text>
<text x="125.6" y="160" transform="rotate(-90 125.6 160)">1</text>
<text x="131.6" y="157.1">RxD</text>
<text x="44.4" y="166.5">DB9</text>
<text x="52.5" y="163.2">5</text>
<text x="57.1" y="166.6">GND</text>
<text x="84.6" y="166.1" transform="rotate(-90 84.6 166.1)">1</text>
<text x="92" y="166.6">6</text>
<text x="92" y="163.2">8</text>
<text x="96.4" y="167.5">V-</text>
<text x="99.1" y="163.8">R2</text>
<text x="102" y="167.5">C2+</text>
<text x="108.5" y="163.2">9</text>
<text x="108.5" y="166.6">4</text>
<text x="114.3" y="166.1" transform="rotate(-90 114.3 166.1)">1</text>
<text x="123.4" y="163.2">TP22</text>
<text x="123.4" y="164.9">RXD</text>
<text x="85.9" y="171.9">100nF</text>
<text x="86.6" y="169.9">C19</text>
<text x="91.2" y="170.1">15</text>
<text x="95.3" y="173.7">MAX202CSE</text>
<text x="96.4" y="171">GND</text>
<text x="102.4" y="171">C2-</text>
<text x="108.5" y="170.1">5</text>
<text x="116.3" y="169.9">C17</text>
<text x="116.3" y="171.7">100nF</text>
<text x="10.9" y="177.3">A</text>
<text x="83.3" y="177.1">GND</text>
<text x="88.6" y="177.1">GND</text>
<text x="278.4" y="177.3">A</text>
<text x="216.8" y="184.1">Title</text>
<text x="216.8" y="189.3">Size</text>
<text x="217.8" y="192">A3</text>
<text x="225.6" y="189.3">Number</text>
<text x="260.6" y="189.3">Revision</text>
<text x="216.8" y="194.6">Date:</text>
<text x="216.8" y="196.4">File:</text>
<text x="224.7" y="194.6">17-Jan-2000</text>
<text x="224.7" y="196.4">C:\WINDOWS\..\BC2_14K.SCH</text>
<text x="251.9" y="194.6">Sheet3 of 4</text>
<text x="251.9" y="196.4">Drawn By: Bernt Hustad Hembre</text>
<text x="26.2" y="199.3">1</text>
<text x="60" y="199.3">2</text>
<text x="93.8" y="199.3">3</text>
<text x="127.5" y="199.3">4</text>
<text x="161.3" y="199.3">5</text>
<text x="195" y="199.3">6</text>
<text x="228.8" y="199.3">7</text>
<text x="262.6" y="199.3">8</text>
</g>
<g font-size="1.5">
<text x="62.1" y="47.9">SDA</text>
<text x="221.6" y="43">+</text>
<text x="62.1" y="49.6">SCL</text>
<text x="226.5" y="191.2">A9901.3.1100.A</text>
<text x="261.5" y="191.2">1.0</text>
</g>
</svg>
